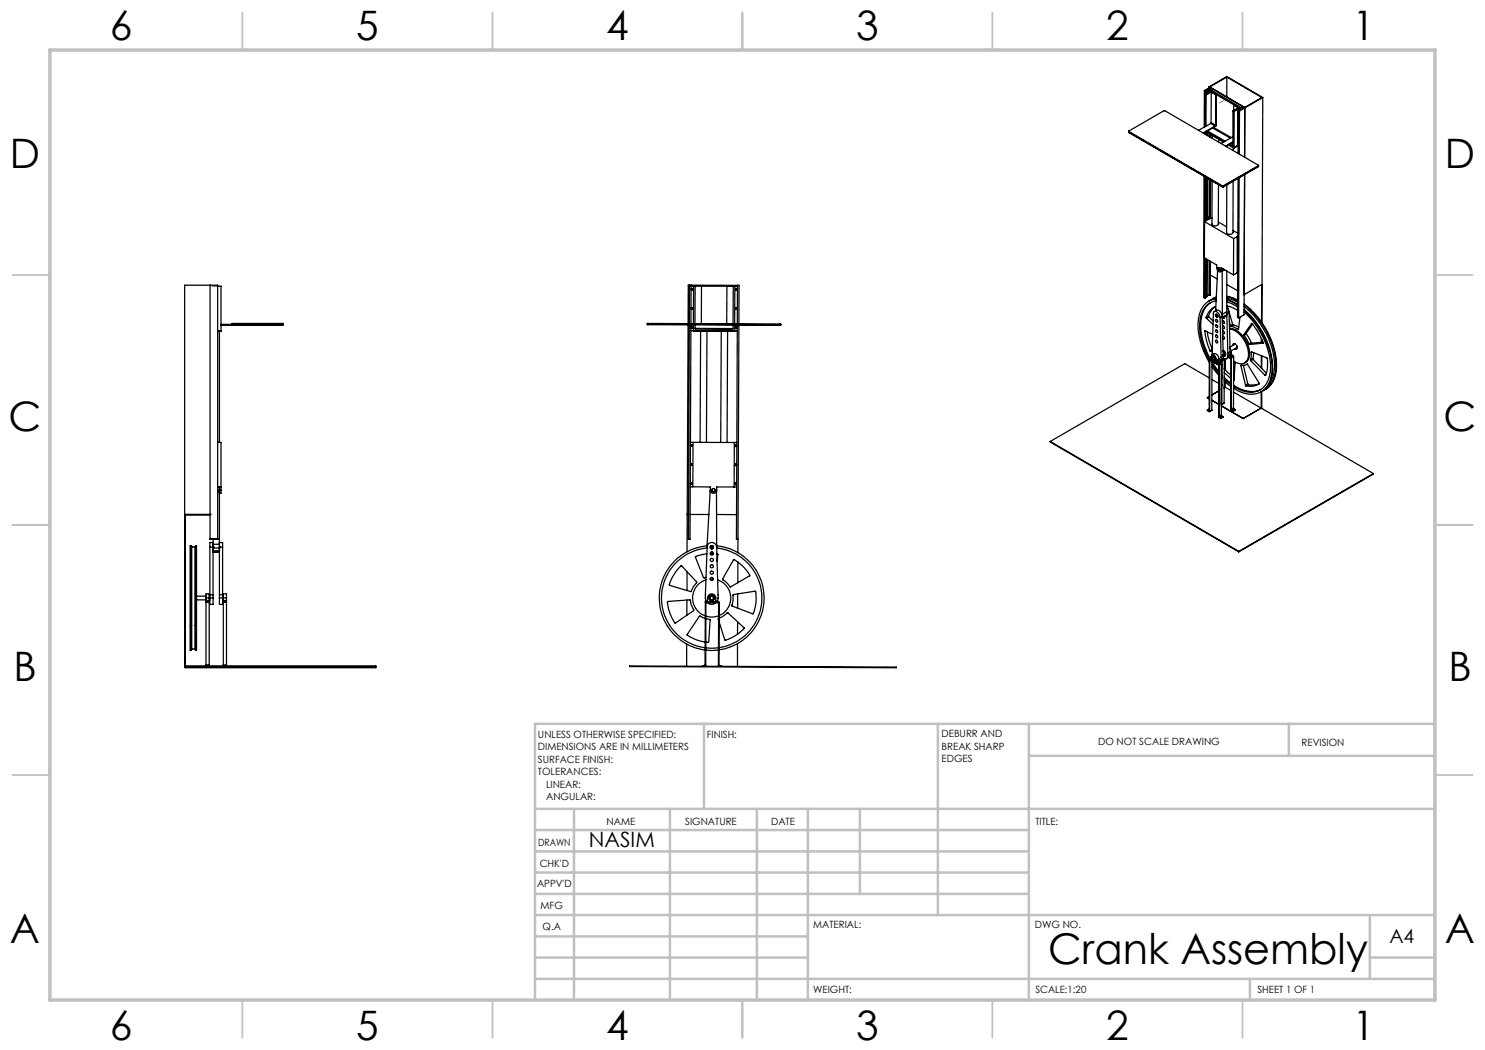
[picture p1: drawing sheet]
<svg xmlns="http://www.w3.org/2000/svg" width="297mm" height="210mm" viewBox="0 0 297 210" stroke-linecap="round" stroke-linejoin="round" font-family="sans-serif">
<g fill="none" stroke="#c0c0c0" stroke-width=".35">
<path d="M48.5 2.5v7.5M98.5 2.5v7.5M148.5 2.5v7.5M198.5 2.5v7.5M248.5 2.5v7.5M2.5 55h7.5M287 55h7.5M2.5 105h7.5M287 105h7.5M2.5 155h7.5M287 155h7.5M48.5 200v7.5"/>
<path d="M98.5 200v7.5M148.5 200v7.5M198.5 200v7.5M248.5 200v7.5"/>
</g>
<g fill="none" stroke="#c0c0c0" stroke-width=".5">
<path d="M140.8 144.8v17M187.6 144.8v38.2M205.8 144.8v55.2M205.8 151.2h81.2M257.8 144.8v6.4M287 144.8h-180v55.2M107 161.8h180M107 178.8h98.8M107 174.5h98.8M107 170.3h98.8M107 166h98.8M114.8 161.8v38.2"/>
<path d="M134 161.8v38.2M151.4 161.8v38.2M161.6 161.8v38.2M172 161.8v17M107 195.8h180M107 191.5h54.6M107 187.3h54.6M107 183h180M250 195.8v4.2M274 191.5h13M274 183v12.8"/>
</g>
<path d="M10 10h277v190h-277z" fill="none" stroke="#c0c0c0" stroke-width=".7"/>
<g fill="none" stroke="#808080" stroke-width=".25">
<path d="M241.3 18.2l.5 .2zM241.6 18l.5 .2zM247.5 21.9l.6 .2zM247.9 21.7l.1-.1 .4 .3zM42.6 57.3h.1M42.6 57.2h.1M42.6 57.3h.2M42.6 57.2h.2M42.8 57.3h.1M42.8 57.2h.1M43.1 57.3h.1M43.1 57.2h.1"/>
<path d="M43.2 57.3h.1M43.2 57.2h.1"/>
</g>
<path d="M243.9 20.6l1.4-.8M44.2 57.2h-1.9" fill="none" stroke="#808080" stroke-width=".2" stroke-dasharray="15.2 1.3 1.3 1.3"/>
<g fill="none" stroke="#000" stroke-width=".25">
<path d="M240.9 18.1l.2 .1M240.9 18.1l-.1 7.3M241 18.9l.2 .1M241 18.9v6.5M241.1 18.2v.6M241.2 18.2h-.1M241.2 18.2v.6M241.2 19v6.2M241.3 18.2l.4 .3-.7 .4M241.3 18.2v.5M241.3 17.9l.1 .1M241.3 17.9l-.2 .2 .1 .1"/>
<path d="M241.3 17.9v.3M241.3 18.2h.1M241.4 18v.2M241.6 17.9l-.2 .1M241.6 17.9v.4M241.6 18l.5 .2M241.6 18.1l.4 .2-.2 .1-.5-.2M241.8 17.4v.2M241.8 17.4l7.2 4.2M241.8 17.4l3.6-2.1 7.2 4.2M242 17.4l3.4-2 7 4.1-3.4 2zM242 17.6l.1 .1"/>
<path d="M242 17.6l-.4 .3M242 17.6v.6M242.1 17.7v.5M242.1 18.2l.2-.1 5.9 3.4M242.2 17.6l-.2-.1-1.1 .6M242.2 17.6l-.1 .1M242.2 17.6v.6M242.3 18.4l.8 .5M242.3 18.4l-.1 6.1M242.3 18.4l.9 .5M242.3 18.4h.1M242.3 18.4l5.4 3.1"/>
<path d="M242.3 18.4l-1.1 .6M243.1 18.9v6.1M243.2 18.9v6.3l-2.5 1.5M243.2 18.9h-.1M245.4 15.4v4M252.6 19.5l-3.6 2.1M252.6 19.5l-.2 45M225.8 26.4h.1M225.7 26.2l.1 .3M225.8 26.3l7.2-4.2 18.7 11.1M225.8 26.3l18.7 10.9M225.8 26.3v.2"/>
<path d="M225.8 26.4l18.7 10.9M225.8 26.5l18.7 10.9M240.8 35.3l-.1 24.2 .2 .1M240.8 26.6v.1M241.1 35.4l-.1 8.9M241.1 26.4v.5M241.1 35.4v8.8M241.2 26.4v.5M241.2 26.4l3.5 2M241.3 35.5l-.1 8.1M241.3 26.4v.6M241.3 26.3l3.5 2.1"/>
<path d="M241.4 26.5v.5M241.4 35.6l-.1 8.1M241.5 26.2l3.5 2M241.5 35.7v8.1M241.6 26.6l-.1 .6M241.9 35.9v7.7M241.9 26.8v.6M242 26.9v.5M242 36v7.7M242.1 36v7.7M242.1 26.9v.6M242.1 24.7l-2.4 1.4"/>
<path d="M242.1 24.7l.9 .5M242.2 24.5l-.1 .2M242.2 24.5l.9 .5M242.4 36.2v8.6a.71 .71 0 0 0 1.3 0v-7.9M242.5 27.1v.6M242.5 25.6l3.6 2M242.7 25.5l3.5 2M243 25.2l-2.4 1.4M243.1 25l-.1 .2M243.7 27.8v.6M244.5 37.2h.2M244.5 37.3h.2"/>
<path d="M244.5 37.4h.2M244.5 37.2v.2M244.7 37.2v.2M245.4 29.2v.2M245.7 29l1.1 .6M245.8 28.9l1 .6M246 28.8l.5 .3M246.6 29l-.1 .1M246.6 27.3l-2.4 1.4M246.6 28.4l-1.5 .8M246.6 28.5l-1.4 .8M246.6 22.1l.2 .2"/>
<path d="M246.6 22.1v6.9M246.6 36.3v10.2a.71 .71 0 0 1-1.3 0l.1-9.5M246.7 29.6l-.1 .5M246.7 21l1 .5M246.7 21v1.1M246.8 29.5v.1M246.8 22.3v7.2M247.5 29.1l-.7 .4M247.5 29.1l.1 .1M247.5 21.9l.4 .2M247.5 21.9l-.7 .4M247.5 21.9v7.2"/>
<path d="M247.6 35.7l-.1 27.8 .2 .1M247.6 29.2l-.8 .4M247.6 22.1h.3M247.6 22.1l.3 .1M247.6 22.1v8.6M247.6 22.4v.1M247.6 25.5v.1M247.6 28.6v.1M247.7 21.5l-1.1 .6M247.8 35.6l-.1 28M247.9 21.7l.2 .1M247.9 21.7l-.3 .1 .4 .2"/>
<path d="M247.9 21.7v.2M247.9 22.2v8.6M248.1 21.9l-.2 .2M248.1 21.9v.1M248.2 21.5l-.2 .1 .2 .2M248.2 21.5v.3M248.6 21.5l.2 .1-.7 .3M248.6 21.5l.4 .1M248.6 21.5v.2M248.9 34.9l-.1 28.1-1.1 .6M249 21.6l-.1 9.9M249 21.6l-1.1 .6"/>
<path d="M251.7 33.2h.1M251.7 33.2l-7 4M251.7 33.2v.1M251.7 33.2l-7 4.1M251.7 33.3l-7 4.1M251.7 33.1v.2M42 57v50.9M43.5 57.2h.7v9.1h-.3M137.9 57v7.7M138.2 57h-.5l-.1 7.7M138.2 57l9.3 .1M138.2 57v7.7"/>
<path d="M138.2 57.2h7.2M138.7 57.2v7.5M139 57.2v7.5M140.3 57.2v7.5M145.4 57.2l1.2 .1M145.4 57.2l-.1 7.6M146.6 57.3v7.5M146.6 57.3h.9M147 57.3l-.1 7.5M147.5 57.1h.3v7.7M147.5 57.1v7.7M240.9 44.3v7.3l2.4 1.4 .1 .8 .3 .4a.28 .28 0 0 0 .3 .2 .28 .28 0 0 0 .2-.3"/>
<path d="M240.9 44.3l5.8 3.4M241 51.6l-.1 8M241.1 51.7v7.9h-.2M241.2 43.7v.5M241.2 43.7l.4 .2-.7 .4M241.2 51.8v7.6M241.2 59.4h-.1M241.2 59.4h.1M241.3 43.6l-.1 .1M241.3 51.8v7.6M241.5 51.9l-.1 7.4-.1 .1M241.5 43.5l.4 .2-.2 .2-.4-.3"/>
<path d="M241.5 43.5l.5 .2 .3-.1 .1 .1M241.8 59l-.4 .2M241.8 59l.1 .1M241.8 52.1v6.9M242 52.2l-.1 6.9M242 55l1.5 .8M242 52.3v6.7l-.1 .1M242.6 59.8l.7-.4-1.1 .6M243.2 59.8a4.2 4.2 0 0 0-3.5 4.1 14.6 14.6 0 0 0 2.2 8.6M243.2 59.7l-1.4 .5M243.5 54.1l-.4 8.1M243.6 53.6a.27 .27 0 0 1 .3 .1 .27 .27 0 0 1-.1 .4z"/>
<path d="M243.7 44.4l1.6 1M244.2 54.1v-.6l2.5 1.5M244.4 54.2l.1 8.7M244.5 53.9l-.4 .5M244.5 53.9h.1M244.5 53.7v.2M244.5 53.9l-.3 .2M244.5 53.9l-.1 .3M244.7 53.8l-.2 .1M244.9 54l-.5 .2M245.4 60l.7 .2 1.4 .9M245.4 59.9l2.1 1"/>
<path d="M245.4 59.6l2.1 .9M245.4 59.3l2.1 .8M245.4 59.3l1.3 .3 .8 .4M245.4 56.9l2.1 1.3M245.4 54.2v8.7M246.6 46.1l1 .6M246.7 47.7v7.3M247.4 47.3l.2 .1M247.4 47.3l-.7 .4M247.4 47.3v7.3M247.4 54.6l-.7 .4M247.4 54.6h.1"/>
<path d="M247.5 51h.1M247.5 54.1h.1M247.6 47.9h.1M247.6 47.3h.1M248.8 58.9l3.5-2v7.5M43.5 66.1h.7M44.2 66.2h-.7h.4v22.3M44.2 64.9h2.2M44.2 65h2.2M46.4 64.8h.2M46.6 64.7h-.2v.3h10.2v-.3h-.2M46.6 64.9l-2.4 .1"/>
<path d="M46.6 64.8h9.8M46.6 64.7v.2M46.6 64.7h9.8M46.6 64.9h9.8M47.7 64.9v.1M55.3 64.9v.1M56.4 64.8h.2zM56.4 64.9h.2M56.4 64.7v.2M129.5 64.8l26.5 .1M129.6 64.7h-.1v.2h.1M129.6 64.7v.2"/>
<path d="M129.6 64.7l26.4 .1M129.6 64.9l26.4 .1M137.6 65l-.2 37.9M137.9 65l-.2 42.8h.3l.2-42.8M138.2 66.1l9.3 .1M138.7 65v1.2l8.2 .1v-1.3M139 65.7l.1 .1 7.4 .1 .1-.2M139 65v.7M139 65.7h7.6M140.1 66.2l-.1 22.3M141.4 66.3l-.1 22.2M144.3 66.3l-.2 22.2"/>
<path d="M145.5 66.3l-.1 22.2M146.6 65v.7M147.5 65l-.2 42.9h.3M147.8 65l-.2 42.9M156 64.8h.1l-.1 .2M156 64.9h.1zM156 64.8v.2M241 66.2v-.1l1.5 .8M241 66.2l.3 1.8 .7 2.2M241.1 66.2h-.1M241.2 63.5l.1 .2M241.3 63.7l1.3 1.2"/>
<path d="M241.5 66.3l.3 1.8 .6 1.7M241.7 63.2l.1 .2M241.7 63.2l-.5 .3M241.8 63.4l-.5 .3M241.8 63.4l.8 .8M241.8 79.3l-.3 .2 .3 .3M241.9 75.6l-4.9-2.9-27 15.6M241.9 71.9l-.1 10.2M241.9 71.9l1.9 1.1M241.9 71.9l1.8 1M241.9 71.7v.2M241.9 71.7l.2 .2"/>
<path d="M242 70.2l.1 .1M242.1 60.5a5.4 5.4 0 0 0-1.9 5.1 14.1 14.1 0 0 0 1.8 6M242.2 71.8l-.1 .1M242.2 71.8l.1-.7a.87 .87 0 0 1 1 1M242.2 71.5l-.3 .2M242.4 71l.4-.2a.96 .96 0 0 1 1 1M242.4 73.3l1.3 1.8M242.4 72.9l1.3 1.8M242.4 72.4l1.4 1.9M242.4 75.9l1.3 .8M242.4 72.3v9.7M242.4 71.3a.62 .62 0 0 1 .7 .2 .62 .62 0 0 1-.1 .7 .75 .75 0 0 1-.6-.9z"/>
<path d="M242.4 70.2l-.3 .1M242.4 70.1l-.3 .2M242.4 69.9l-.4 .3M242.5 71.2a.69 .69 0 0 0 .6 1M242.5 71.4a.44 .44 0 0 1 .5 .2 .44 .44 0 0 1-.1 .5l-.3-.2zM242.5 71.4a.36 .36 0 0 1 .5 .2 .36 .36 0 0 1-.1 .5l-.4-.4zM242.5 71.4h.1M242.6 71.4l.4 .1 .1 .4M242.9 62.3l.4-.3a1.13 1.13 0 0 1 1.1 1.3M242.9 61.4l-.6 .7-.6 1.1M243 72.1h.1M243.1 71.9l-.1 .2"/>
<path d="M243.1 67.1a.28 .28 0 0 1 .4 .1 .28 .28 0 0 1-.1 .3l-.2-.1zM243.1 66a.28 .28 0 0 1 .4 .1 .28 .28 0 0 1-.1 .4l-.2-.1zM243.1 61.8l-.1-.4a3.1 3.1 0 0 0-1.8 2.1M243.1 62.9a.29 .29 0 0 1 .4 .2 .29 .29 0 0 1-.2 .3zM243.1 68a.32 .32 0 0 1 .4 .2 .32 .32 0 0 1-.1 .4l-.3-.3zM243.1 64.9a.31 .31 0 0 1 .4 .2 .31 .31 0 0 1-.1 .4l-.3-.3zM243.1 63.9a.28 .28 0 0 1 .4 .2 .28 .28 0 0 1-.2 .3l-.2-.2zM243.1 62.9a.29 .29 0 0 1 .4 .1 .29 .29 0 0 1-.1 .4l-.3-.2zM243.2 62.9v.3l.3 .2M243.2 60.2a4.4 4.4 0 0 0-3.3 4.8 13.6 13.6 0 0 0 2 7M243.2 62.9l.2 .1a.21 .21 0 0 1 .2 .2 .21 .21 0 0 1-.3 .2 .21 .21 0 0 1-.1-.3zM243.3 63h.1"/>
<path d="M243.3 63l.1 .2M243.3 63.1v.1zM243.3 72.5l.2 .1M243.3 72.1v.4M243.4 63.2h.1M243.5 72.6l.2 .2M243.7 72.8v.1M243.7 78.2l-1.3 .8M243.8 72.2l.1 .2M243.8 71.8l-.5 .3M243.8 72.2l-.5 .3M243.8 71.8v.4"/>
<path d="M243.8 73v10.3M243.9 72.4l-.4 .2M243.9 72.4l.2 .1M244 63.5a1.12 1.12 0 0 0-1.2-1.2l-.1 .2-.3 8.5M244 63.5l.2 7.9M244.1 72.7l.2 .1M244.1 72.5l-.4 .3M244.1 72.7l-.4 .2M244.1 72.5v.2M244.2 72l-.2 .5M244.2 71.4v.6M244.3 77.9h.1"/>
<path d="M244.3 77h.1M244.3 75.7h.1M244.3 75.3h.1M244.3 74.9h.1M244.3 73.1h.1M244.3 72.5l-.2 .2M244.3 72.7v.1M244.3 73.9h.1M244.3 72.3v10.7M244.3 72.8l-.5 .2M244.4 72.3l-.3 .2M244.4 72.3v8.6"/>
<path d="M244.4 63.3l-.4 .2M244.4 63.3l.3 7.9M244.5 64.2a.27 .27 0 0 1 .3 .1 .27 .27 0 0 1-.1 .4l-.2-.3M244.5 62.9v.6M244.5 66.2a.31 .31 0 0 1 .3 .2 .31 .31 0 0 1-.1 .4l-.2-.2M244.5 65.2a.32 .32 0 0 1 .3 .2 .32 .32 0 0 1 0 .3l-.3-.2M244.5 67.2a.29 .29 0 0 1 .4 .2 .29 .29 0 0 1-.2 .4l-.1-.1M244.6 70.1a.64 .64 0 0 1 .5 .5 .64 .64 0 0 1-.2 .6l-.2-.1 .1 .1a.51 .51 0 0 0 .4-.5 .51 .51 0 0 0-.4-.5zM244.6 70.2a.59 .59 0 0 1 .3 .9h-.2h.3M244.7 70.3a.32 .32 0 0 1 .3 .3 .32 .32 0 0 1-.3 .3h.2v-.2zM244.7 71h.2l.1-.2-.3-.6 .3 .5-.1 .3M244.7 71.7l-.1 .3-.2 .3"/>
<path d="M244.7 71.2v.5M244.7 71.2l-.5 .2M244.7 71.7l-.5 .3M244.8 76.2l1.4 1.1M244.8 75.8l1.4 1.1M244.8 75.5l1.4 1.2M244.8 74.5l1.4 1.2M244.8 73.7l1.4 1.4M244.8 77.3l.2 .2M244.9 71.7l-.1 8.9M244.9 71h.1M244.9 63.4l-.1 .3-.2-.1"/>
<path d="M244.9 71.8v.1M245 77.5l-.2 .1M245 76.4v1.1M245 77.5l1.2 .6M245.1 71.9v2.1M245.1 71.8l-.2 .3M245.4 60.4l2.1 1M245.4 61.1l.9 .3 1.2 .7M245.4 61.5l.3 .4 .1 .6M245.4 62.9l-.1 .3-.8 .4M245.4 62.3l-.9 .6M245.4 62.9l-.9 .5"/>
<path d="M245.5 61.2l.2 .7M245.6 71.1l-.1 .3a.54 .54 0 0 1-.8 .3M245.6 70.7v.4M245.8 71.4l.4 .3v10.3l.4 .3M245.8 62.4l.7 2.5M245.8 62.5l-.4 .3 .2 7.9M245.8 62.5l.2 7.9M245.9 71.5l.3 .4M245.9 65.7a4.7 4.7 0 0 1 3.8 3.6 2.62 2.62 0 0 1-.8 3.3M245.9 64.4l.2 .7M245.9 65.8a5 5 0 0 1 3.7 4.1 2.11 2.11 0 0 1-1.1 2.8h-.9l-.9-.5M246 71.5l.2 .3"/>
<path d="M246 71.3l.1 .1M246 69.7l.2 .7M246 70.9l-.1 .4-.6 .4M246 70.4l-.4 .3M246 70.9l-.4 .2M246 70.4v.5M246.1 65.1l.1 .2M246.1 71.5l-.2-.1 .4 .2M246.1 71.4v.1M246.2 65.3l1.4 .6M246.2 70.8l.1 .2M246.2 70.4v.4"/>
<path d="M246.2 70.4l-.2 .1M246.2 70.8l-.2 .1M246.3 71.6l-.1 10.3M246.3 71l.3 .1M246.3 71l-.3 .2M246.5 64.9l.1 .1M246.5 64.9l-.4 .2M246.6 69.1v-.2a.64 .64 0 0 1 .7 .1 .64 .64 0 0 1 .1 .7l-.2 .2-.3-.1M246.6 71.3l.1 .1M246.6 71.3l-.5 .2M246.6 71.1l-.5 .3M246.6 71.1v.2"/>
<path d="M246.6 65l1.2 .4M246.6 65l-.4 .3M246.7 78.4l5.5 3.2M246.7 77a5.5 5.5 0 0 0 5.4 .9M246.7 72.3l.3 .2-.2 3.5M246.7 75.5l.1 .1M246.7 71.4l-.4 .2M246.7 71.4v10.2M247.1 68.8l-1.1 .6M247.4 69.5l-1.2 .7M247.7 65.8l-.1 .1M248 63.4l-.3 2.5h-.1"/>
<path d="M248.2 73.1l.9 3.9M248.3 73.1h-.1M248.7 73.1l.9 3.7M248.8 66.9v.2M248.8 62a16.3 16.3 0 0 1 5.6 12.5 4.3 4.3 0 0 1-3.8 4.3h-1l-.9-.2-2-.9M248.8 62.4a15.4 15.4 0 0 1 5.2 12.1 3.9 3.9 0 0 1-4.4 3.9l-1.4-.3-1.5-.8M248.8 61.9a16.2 16.2 0 0 1 5.7 12.5 4.7 4.7 0 0 1-2.3 3.9v3.3M248.8 61.3a15.6 15.6 0 0 1 6 12.7l-.4 1.8-.8 1.3M248.8 61a16 16 0 0 1 6.3 13.4 4.7 4.7 0 0 1-2.4 3.7M248.8 67.1l1 1.7M248.8 60.8a16 16 0 0 1 6.4 13.5 4.6 4.6 0 0 1-2.2 3.6M249.1 77l.1 .2"/>
<path d="M249.2 66.7l.1 .1M249.2 66.7l-.4 .2M249.3 66.8l1 1.7M249.3 66.8l-.5 .3M249.4 72.8l2.4 4-1.1 .4h-1.5M249.4 72.8l-1.2 .3M249.4 72.8v.1M249.6 76.8l.1 .1M249.6 76.8l-.5 .2M249.7 76.9l-.5 .3M249.8 68.8l.1 .1M250.1 72l.1 .1"/>
<path d="M250.2 72.1l2.8 3M250.3 70.4l3.1 1.2a5.7 5.7 0 0 1-.4 3.5M250.3 70.4l-.2 1.6M250.3 68.5l.1 .1M250.3 68.5l-.5 .3M250.3 64.7a11.4 11.4 0 0 1 2.3 3.9M250.3 64.7l-1.5 2.2M250.3 64.7h.1M250.3 70.4h.1M250.4 68.6l-.5 .3M250.5 64.8l-1.3 1.9M250.5 71.7l.1 .2"/>
<path d="M250.5 71.7l-.4 .3M250.6 71.9l-.4 .2M250.6 71.9l2.7 2.7M250.7 70.5l-.2 1.2M251.8 76.8l-1.1 .2-1-.1M252.3 67.8v.6M252.3 71.1v2.5M252.3 78.3v3.4M252.4 71.2l-.1 2.5M252.4 67.9v.5M252.6 68.6l-2.7 .3M252.6 68.4l-2.2 .2"/>
<path d="M252.6 68.6h.1M253.2 75l-.2 .1M43.5 97.4h.7M43.5 88.5h.7v9.5M43.5 98.4h.4M43.5 98h.4M43.5 97.5h.4M43.9 97.4v22.2M43.9 98h.3M44.2 98v.7h-.3M138 97.4h.6M138.1 88.5h.5"/>
<path d="M138.6 97.4h3.5v.6a.64 .64 0 0 0 .6 .7 .64 .64 0 0 0 .6-.7M138.6 88.5v8.9M138.6 88.5h8.3M142.1 98l-.7 11.5M143.3 98v11.5M146.9 88.5l-.1 8.9M146.9 88.5h.5M147.3 97.4h-4v.6M210 88.3l37.8 22.1M210 88.3l37.8 22M241.5 82l.4 .3M241.5 82l.3 .2"/>
<path d="M241.8 82.1v.1M241.8 81.8l-.3 .2M241.9 82.3l.1-10.3 1.8 1.1-.1 10.3 .5 .3M242.4 82l-.5 .3M242.4 80.1l1.3 .7M243.8 83.3l.1 .1M243.9 83.4l.3 .2M244.2 83.6v.1M244.3 80.9h.1M244.3 83v.2M244.3 80.7h.1M244.3 81.2l4.3 2.5 3.6-2.1"/>
<path d="M244.3 80.4h.1M244.3 83l-.5 .3M244.3 83.2l-.4 .2M244.3 83.2l.3 .1M244.4 80.9h-.1M244.6 83.3l-.4 .3M244.6 83.3l-.4 .4M244.8 80.6l-.5 .3M244.8 80.6l-.4 .3M246.2 81.9l.1 .1M246.3 82l.3 .2M246.6 82.2v.1"/>
<path d="M246.7 81.6l.1 .2M246.7 81.6l-.5 .3M246.8 81.8l-.5 .2M246.8 81.8l.3 .1M247.1 81.9l-.5 .3M247.1 81.9l-.5 .4M252.2 81.6l22.5 13.1M252.3 81.7h.1M274.7 94.7l-26.9 15.6M274.7 94.7l-26.9 15.7M37.1 102.9h4.9M38.2 109.1v21"/>
<path d="M38.2 109.1h-.2v21h.2M38.2 109.1l.1 .3M38.3 109.4v20.4M38.3 109.4h.7M39 109.4v20.4M39.2 109.1v21M39.2 109.1h.1v21h-.1M39.2 109.1l-.2 .3M39.3 119.2h1.9M39.3 120h1.9M41.2 119.6v-.8h.6v.8M41.2 119.6v.5"/>
<path d="M41.2 119.6h.6M41.8 119.2h.2M41.8 119.6v.5M41.9 102.9h.1M42 119.6v1.3h.6v-1.3M42 108.5h.6v.9h-.6zM42 109.4v10.2M42 119.6h.6M42 118.9h.6M42 102.9h.1M42 107.8h.1M42 102.9h-4.9v30.7h38.1v-.4h-38.1"/>
<path d="M42 107.8h1.5M42.2 107.8h.1M42.6 109.6h.1M42.6 109.3h.1M42.6 109.6h1.3v.6h-1.3zM42.6 110.3h1.3v.1h-1.3zM42.6 107.8v11.8M42.6 108.9h1.3M42.8 107.8h.1M43 107.8h.1M43.4 107.8h.1M43.5 107.8h.1"/>
<path d="M43.5 107.8v-50.8h-6.6v76.4h5.3M43.9 109.3h.1M43.9 109.6h.1M43.9 119.6v1.3h.6v-1.3M43.9 108.5h.6v.9h-.6zM43.9 119.6h.6M43.9 118.9h.6M44.5 119.2h.2M44.5 109.4v10.2M44.7 119.6v-.8h.6v.8M44.7 119.6v.5M44.7 119.6h.6"/>
<path d="M45.3 119.6v.5M136.2 113.2h.1l3 3.3-.6 .8-.5 1-4.3-1.3a2.26 2.26 0 0 1 .6-1.6l.9-1.3zM137.4 114.4v3.7M137.4 102.9h.3M137.4 102.9v7.4M138 102.9h3.8M141.2 116a3.8 3.8 0 0 0-2.7 3.5 3.8 3.8 0 0 0 2.5 3.7M141.4 110.8l-1.9 .4-.4 .2 1.6 4.2 .5-.1M141.4 109.6a10 10 0 0 0-9.1 9.8 10 10 0 0 0 8.7 10.2M141.4 109.2a10.5 10.5 0 0 0-9.5 10.2 10.5 10.5 0 0 0 9.1 10.6M142 115.8h.7M142 110.7h.7"/>
<path d="M142.5 110.4h-.3M143.3 109.2a10.5 10.5 0 0 1 9.5 10.2 10.5 10.5 0 0 1-9 10.6M143.3 109.6a10 10 0 0 1 9.1 9.8 10 10 0 0 1-8.6 10.1M143.3 109.5a.95 .95 0 0 0-.9-1 .95 .95 0 0 0-1 .9l-.3 9.5 .1 1.3M143.3 109.5l.3 9.5-.2 1.3M143.3 102.9h4M143.4 110.8h.2l-.2 1.4M143.5 116a3.8 3.8 0 0 1 2.6 3.4 3.8 3.8 0 0 1-2.2 3.7M146.6 118.9l4.4-.7a6.8 6.8 0 0 1-.4 4.6l-4.2-1.6zM146.7 112v-.1a7.3 7.3 0 0 1 3.3 3.2l-4 2.3-.5-.7-1-.9zM147.5 118.8v2.8M147.6 112.4v4.1"/>
<path d="M147.6 107.9v2.6M247.8 110.3v.1M37.1 133.3h38.1M38.3 129.8l-.1 .3M38.3 129.8h.7M39 129.8l.2 .3M41.2 133v.1M41.2 120.1v.1M41.2 133.1h.6M41.2 120.4h.6M41.2 120.2h.6M41.2 120.2v12.8"/>
<path d="M41.2 133.1v.1M41.2 133h.6M41.2 120.1h.6M41.8 133v.1M41.8 120.1v.1M41.8 120h.2M41.8 120.2v12.8M41.8 133.1v.1M42.2 133.4h.1M44.5 120h.2M44.7 133v.1M44.7 120.1v.1"/>
<path d="M44.7 133.1h.6M44.7 120.4h.6M44.7 120.2h.6M44.7 133h.6M44.7 120.2v12.8M44.7 133.1v.1M44.7 120.1h.6M45.3 133v.1M45.3 120.1v.1M45.3 120.2v12.8M45.3 133.1v.1M125.9 133.2l53.3 .2v.2l-53.3-.3z"/>
<path d="M133.5 120.3l4.6-.3 .1 .8 .5 1.3-3.6 2.5a7.7 7.7 0 0 1-1.6-4.2zM137.3 128.8v4.4M137.4 120v3M141 133.2h.1l.1-12.7 2.5 .1v12.6l.1 .1M141 123.7l-1.1-.5-2.5 3.7 1.5 .9 2.1 .6M141.1 120.4l-.1 12.7-.5 .1M141.1 120.4h2.8l-.1 12.6 .5 .1v.2M141.1 120.4v-.2h.4v-.6a.83 .83 0 0 1 .8-.8 .83 .83 0 0 1 .9 .8v.6l.4 .1v.1M141.2 123.7l.8 .3-.3 4.3-.1 .2-.5-.1M141.5 120.5a1.19 1.19 0 0 0 1.7 .1M143.7 130h-2.6M143.7 129.5l-2.6 .1"/>
<path d="M143.7 123.1l-.3 .2a3.4 3.4 0 0 1-2.2-.1M143.7 123.7v.3M143.8 123.6l.6-.2 1.2-.9 3.2 3.1a7.3 7.3 0 0 1-3.8 2.4l-1.2-3.6M147.5 128.7v4.6M147.5 124.4v2.4"/>
<circle cx="138.4" cy="57.9" r=".15"/>
<circle cx="147.3" cy="57.9" r=".16"/>
<circle cx="138.4" cy="65.5" r=".15"/>
<circle cx="138.4" cy="61.7" r=".15"/>
<circle cx="138.4" cy="61.7" r=".14"/>
<circle cx="147.3" cy="65.5" r=".16"/>
<circle cx="147.3" cy="61.7" r=".15"/>
<circle cx="243.3" cy="63.1" r=".09"/>
<circle cx="138.2" cy="96.7" r=".16"/>
<circle cx="138.3" cy="92.9" r=".15"/>
<circle cx="138.3" cy="89.1" r=".16"/>
<circle cx="138.3" cy="92.9" r=".16"/>
<circle cx="142.7" cy="98" r=".33"/>
<circle cx="142.7" cy="98" r=".32"/>
<circle cx="147.1" cy="96.8" r=".16"/>
<circle cx="147.2" cy="92.9" r=".16"/>
<circle cx="147.2" cy="89.1" r=".16"/>
<circle cx="142.3" cy="119.6" r=".45"/>
<circle cx="142.3" cy="119.6" r=".57"/>
<circle cx="142.3" cy="115.8" r=".31"/>
<circle cx="142.4" cy="109.4" r=".06"/>
<circle cx="142.4" cy="119.6" r=".37"/>
<circle cx="142.4" cy="109.4" r=".13"/>
<circle cx="142.4" cy="113.3" r=".32"/>
<circle cx="142.4" cy="112" r=".32"/>
<circle cx="142.4" cy="109.5" r=".32"/>
<circle cx="142.4" cy="110.7" r=".32"/>
<circle cx="142.4" cy="114.5" r=".32"/>
<circle cx="142.4" cy="109.4" r=".33"/>
<circle cx="142.4" cy="109.4" r=".25"/>
</g>
<text font-size="8.5" x="209.6" y="192.7">Crank Assembly</text>
<g font-size="8.1">
<text x="22" y="8">6</text>
<text x="71.2" y="8">5</text>
<text x="121.2" y="8">4</text>
<text x="171.3" y="8">3</text>
<text x="221.3" y="8">2</text>
<text x="270.5" y="8">1</text>
<text x="2" y="33.6">D</text>
<text x="289" y="33.6">D</text>
<text x="1.7" y="86.1">C</text>
<text x="288.7" y="86.1">C</text>
<text x="2.7" y="136.1">B</text>
<text x="289.7" y="136.1">B</text>
<text x="2" y="188.6">A</text>
<text x="289" y="188.6">A</text>
<text x="22" y="208">6</text>
<text x="71.2" y="208">5</text>
<text x="121.2" y="208">4</text>
<text x="171.3" y="208">3</text>
<text x="221.3" y="208">2</text>
<text x="270.5" y="208">1</text>
</g>
<text font-size="4.2" x="117.8" y="169.3">NASIM</text>
<text font-size="3.9" x="277.9" y="188.5">A4</text>
<g font-size="2">
<text x="107.6" y="147.6">UNLESS OTHERWISE SPECIFIED:</text>
<text x="141.4" y="147.6">FINISH:</text>
<text x="188.3" y="147.5">DEBURR AND</text>
<text x="188.3" y="150">BREAK SHARP</text>
<text x="219.6" y="149">DO NOT SCALE DRAWING</text>
<text x="260.3" y="149.2">REVISION</text>
<text x="107.6" y="150.1">DIMENSIONS ARE IN MILLIMETERS</text>
<text x="107.6" y="152.6">SURFACE FINISH:</text>
<text x="107.6" y="155.1">TOLERANCES:</text>
<text x="188.3" y="152.5">EDGES</text>
<text x="109.2" y="157.6">LINEAR:</text>
<text x="109.2" y="160.1">ANGULAR:</text>
<text x="121.3" y="165">NAME</text>
<text x="137" y="164.9">SIGNATURE</text>
<text x="154.2" y="164.9">DATE</text>
<text x="207.1" y="164.9">TITLE:</text>
<text x="107.6" y="169.1">DRAWN</text>
<text x="107.9" y="173.3">CHK'D</text>
<text x="107.4" y="177.4">APPV'D</text>
<text x="108.1" y="181.8">MFG</text>
<text x="108.5" y="186">Q.A</text>
<text x="162.6" y="185.5">MATERIAL:</text>
<text x="207" y="185.5">DWG NO.</text>
<text x="162.6" y="198.5">WEIGHT:</text>
<text x="207.1" y="198.6">SCALE:1:20</text>
<text x="251.5" y="198.6">SHEET 1 OF 1</text>
</g>
</svg>
